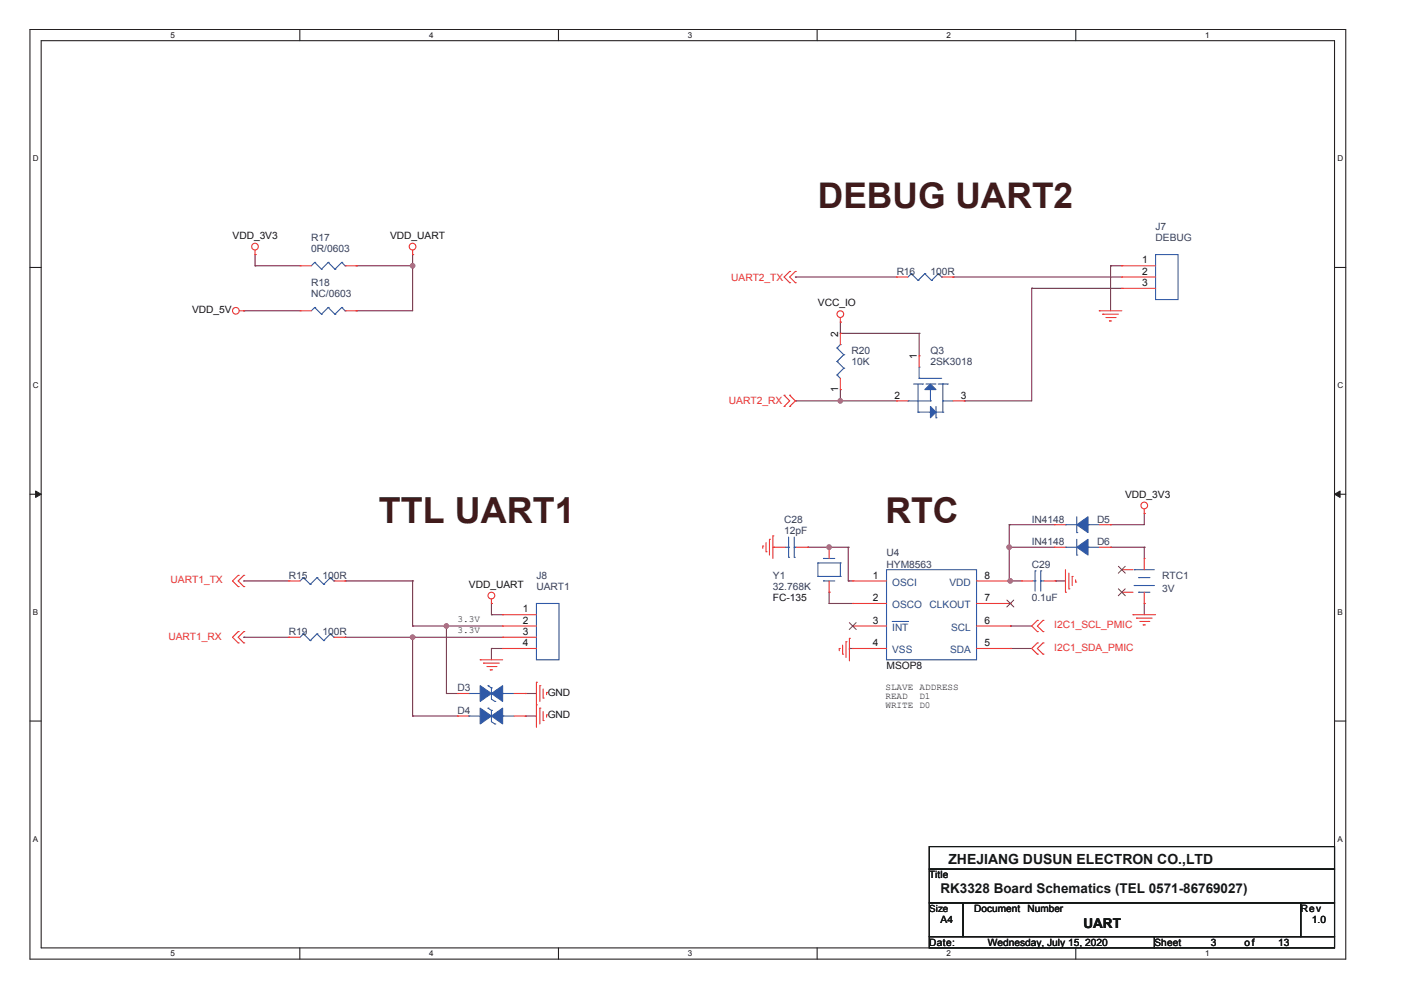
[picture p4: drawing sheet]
<svg xmlns="http://www.w3.org/2000/svg" width="297mm" height="210mm" viewBox="0 0 297 210" stroke-linecap="round" stroke-linejoin="round" font-family="sans-serif">
<path d="M6.4 6.2h278.9v197.2h-278.9zM8.7 8.6h274.2v192.4h-274.2z" fill="none" stroke="#231f20" stroke-width=".23"/>
<g fill="#fff">
<path d="M36.1 6.5h1v1.9h-1z"/>
<path d="M36.1 201.2h1v1.9h-1z"/>
</g>
<path d="M63.6 6.2v2.4M63.6 201v2.4" fill="none" stroke="#231f20" stroke-width=".23"/>
<g fill="#fff">
<path d="M91 6.5h.9v1.9h-.9z"/>
<path d="M91 201.2h.9v1.9h-.9z"/>
</g>
<path d="M118.4 6.2v2.4M118.4 201v2.4" fill="none" stroke="#231f20" stroke-width=".23"/>
<g fill="#fff">
<path d="M145.8 6.5h1v1.9h-1z"/>
<path d="M145.8 201.2h1v1.9h-1z"/>
</g>
<path d="M173.2 6.2v2.4M173.2 201v2.4" fill="none" stroke="#231f20" stroke-width=".23"/>
<g fill="#fff">
<path d="M200.7 6.5h.9v1.9h-.9z"/>
<path d="M200.7 201.2h.9v1.9h-.9z"/>
</g>
<path d="M228.1 6.2v2.4M228.1 201v2.4" fill="none" stroke="#231f20" stroke-width=".23"/>
<g fill="#fff">
<path d="M255.5 6.5h1v1.9h-1z"/>
<path d="M255.5 201.2h1v1.9h-1z"/>
<path d="M6.9 32.7h1.3v1.9h-1.3z"/>
<path d="M283.5 32.7h1.3v1.9h-1.3z"/>
<path d="M6.9 80.8h1.3v1.9h-1.3z"/>
<path d="M283.5 80.8h1.3v1.9h-1.3z"/>
</g>
<path d="M6.4 56.7h2.3M282.9 56.7h2.4" fill="none" stroke="#231f20" stroke-width=".23"/>
<g fill="#fff">
<path d="M6.9 128.8h1.2v1.9h-1.2z"/>
<path d="M283.5 128.8h1.2v1.9h-1.2z"/>
</g>
<path d="M6.4 104.8h2.3M282.9 104.8h2.4" fill="none" stroke="#231f20" stroke-width=".23"/>
<path d="M7.5 104.1l1.2 .7-1.2 .7z" fill="#231f20"/>
<path d="M7.5 104.1l1.2 .7-1.2 .7z" fill="none" stroke="#231f20" stroke-width=".21"/>
<path d="M282.9 104.8l1.2-.7v1.4z" fill="#231f20"/>
<path d="M282.9 104.8l1.2-.7v1.4z" fill="none" stroke="#231f20" stroke-width=".21"/>
<g fill="#fff">
<path d="M6.9 176.9h1.2v1.9h-1.2z"/>
<path d="M283.5 176.9h1.2v1.9h-1.2z"/>
</g>
<path d="M6.4 152.9h2.3M282.9 152.9h2.4" fill="none" stroke="#231f20" stroke-width=".23"/>
<g fill="none" stroke="#782b4b" stroke-width=".23">
<path d="M168.6 58.7h.1M168.6 58.7h21.5M202 58.7h.1M202 58.7h35.8M235.5 56.4h.1M235.5 56.4h2.3M235.5 56.4v9.5M178.2 70.7h.1M178.2 70.7h16.7M194.9 70.7h.1M194.9 70.7v4.7M218.7 61.1h.1"/>
<path d="M218.7 61.1h19.1M218.7 61.1v23.9h-14.3M168.6 85h.1M168.6 85h21.5M178.2 82.6h.1M178.2 85h.1M178.2 82.6v2.4M204.4 85h.1"/>
</g>
<circle cx="178.2" cy="85" r=".47" fill="#a75ea5"/>
<circle cx="178.2" cy="85" r=".47" fill="none" stroke="#a75ea5" stroke-width=".23"/>
<path d="M178.2 68.3h.1M178.2 68.3v2.4M171.3 116h.1M171.3 116h4.5M214 111.2h.1M214 111.2v4.8" fill="none" stroke="#782b4b" stroke-width=".23"/>
<circle cx="175.8" cy="116" r=".47" fill="#a75ea5"/>
<circle cx="175.8" cy="116" r=".47" fill="none" stroke="#a75ea5" stroke-width=".23"/>
<g fill="none" stroke="#782b4b" stroke-width=".23">
<path d="M179.8 116h.1M179.8 116v7.2M175.8 128h.1M175.8 125.6h.1M175.8 128h5M175.8 125.6v2.4M180.1 137.5h.1M180.1 137.5h.7M180.1 137.5v.2M214 123.2h.1M214 123.2h.2M214.2 137.5h.1"/>
<path d="M214.2 132.7h.1M214.2 137.5h4.5M214.2 132.7h4.5M223.8 123.2h.1M223.8 123.2h2.1"/>
</g>
<circle cx="214.2" cy="123.2" r=".47" fill="#a75ea5"/>
<circle cx="214.2" cy="123.2" r=".47" fill="none" stroke="#a75ea5" stroke-width=".23"/>
<g fill="none" stroke="#782b4b" stroke-width=".23">
<path d="M163.9 116h.1M163.9 116h.2M175.8 116h.1M175.8 116h4M214 111.2h.1M214 116h.1M214 116h9.5M214 111.2h9.5M235.5 116h.1M235.5 111.2h.1M235.5 116h7.1M235.5 111.2h7.1"/>
<path d="M179.8 123.2h.1M179.8 123.2h1M214.2 123.2h.1M214.2 123.2h2.4"/>
</g>
<circle cx="214" cy="116" r=".47" fill="#a75ea5"/>
<circle cx="214" cy="116" r=".47" fill="none" stroke="#a75ea5" stroke-width=".23"/>
<g fill="none" stroke="#782b4b" stroke-width=".23">
<path d="M214 116h.1M214 116v7.2M242.6 116h.1M242.6 108.9h.1M242.6 108.9v2.3M242.6 116v2.4M73.2 135.1h.1M73.2 135.1h14.3M87.5 135.1h.1M87.5 135.1v16.7M94.7 132.7h.1M94.7 132.7v14.3"/>
<path d="M94.7 132.7h11.9M104.2 137.5h.1M104.2 130.3h.1M104.2 128h.1M104.2 128v2.3M104.2 137.5v2.4M104.2 137.5h2.4M104.2 130.3h2.4M242.6 128h.1M242.6 128v2.3M87.5 151.8h.1M87.5 151.8h9.5"/>
<path d="M94.7 147h.1M94.7 147h2.3M111.4 151.8h.1M111.4 147h.1M111.4 151.8h2.3M111.4 147h2.3"/>
</g>
<circle cx="87.5" cy="135.1" r=".47" fill="#a75ea5"/>
<circle cx="87.5" cy="135.1" r=".47" fill="none" stroke="#a75ea5" stroke-width=".23"/>
<path d="M51.7 135.1h.1M51.7 123.2h.1M51.7 135.1h9.5M51.7 123.2h9.5M73.2 123.2h.1M73.2 123.2h14.3M87.5 123.2h.1M87.5 135.1h.1M87.5 132.7h.1M87.5 135.1h19.1M87.5 123.2v9.5M87.5 132.7h7.2" fill="none" stroke="#782b4b" stroke-width=".23"/>
<circle cx="94.6" cy="132.7" r=".47" fill="#a75ea5"/>
<circle cx="94.6" cy="132.7" r=".47" fill="none" stroke="#a75ea5" stroke-width=".23"/>
<path d="M54.1 56.4h.1M54.1 54h.1M54.1 56.4h9.5M54.1 54v2.4M75.5 56.4h.1M75.5 56.4h12" fill="none" stroke="#782b4b" stroke-width=".23"/>
<circle cx="87.5" cy="56.3" r=".47" fill="#a75ea5"/>
<circle cx="87.5" cy="56.3" r=".47" fill="none" stroke="#a75ea5" stroke-width=".23"/>
<path d="M87.5 54h.1M87.5 56.4h.1M87.5 54v11.9h-12M51.7 65.9h.1M51.7 65.9h11.9M75.5 65.9h.1" fill="none" stroke="#782b4b" stroke-width=".23"/>
<g fill="none" stroke="#ee3432" stroke-width=".23">
<path d="M54.1 54h.1M54.1 53v1M87.5 54h.1M87.5 53v1M167.4 59.9h.1M167.4 57.6h.1M167.4 57.6l-1.2 1.1 1.2 1.2M168.6 59.9h.1M168.6 57.6h.1M168.6 57.6l-1.2 1.1 1.2 1.2M50.7 65.9h1M51.7 65.9h.1"/>
<path d="M178.2 68.3h.1M178.2 67.3v1M233.1 65.9h.1M233.1 65.9h4.7M233.8 66.6h.1M233.8 66.6h3.3M234.5 67.3h1.9M235.2 68.1h.1M235.2 68.1h.5M236.4 67.3h.1M166.2 86.2h.1M166.2 83.8h.1"/>
<path d="M166.2 83.8l1.2 1.2-1.2 1.2M167.4 83.8h.1M167.4 86.2h.1M167.4 83.8l1.2 1.2-1.2 1.2M161.7 115.8h.1M161.7 115.8v.5M162.4 117h.1M162.4 115.1v1.9M163.1 114.4h.1M163.1 114.4v3.3M163.9 113.6h.1M163.9 113.6v4.8"/>
<path d="M242.6 108.9h.1M242.6 107.9v1M50.5 124.4h.1M50.5 122h.1M50.5 136.3h.1M50.5 133.9h.1M50.5 122l-1.2 1.2 1.2 1.2M50.5 133.9l-1.2 1.2 1.2 1.2M51.7 124.4h.1M51.7 122h.1M51.7 136.3h.1M51.7 133.9h.1"/>
<path d="M51.7 122l-1.2 1.2 1.2 1.2M51.7 133.9l-1.2 1.2 1.2 1.2M61.2 135.1h.1M61.2 135.1h2.4M70.8 135.1h2.4M73.2 135.1h.1M101.8 139.9h.1M101.8 139.9h4.8M104.2 128h.1M104.2 127v1M177.9 137.5h.1M177.9 137.5v.5"/>
<path d="M178.6 138.7h.1M178.6 136.8v1.9M179.4 136.1h.1M179.4 136.1v3.3M180.1 135.3h.1M180.1 135.3v4.8M219.9 136.3h.1M219.9 138.7h.1M219.9 131.5h.1M219.9 133.9h.1M219.9 136.3l-1.2 1.2 1.2 1.2M219.9 131.5l-1.2 1.2 1.2 1.2"/>
<path d="M221.1 138.7h.1M221.1 136.3h.1M221.1 133.9h.1M221.1 131.5h.1M221.1 136.3l-1.2 1.2 1.2 1.2M221.1 131.5l-1.2 1.2 1.2 1.2M225.9 125.6h.1M225.9 120.8v4.8M226.6 124.8h.1M226.6 121.5v3.3M227.3 122.2h.1M227.3 122.2v1.9"/>
<path d="M228.1 123.4h.1M228.1 122.9v.5M240.2 130.3h.1M240.2 130.3h4.8M240.9 131.1h.1M240.9 131.1h3.4M241.7 131.8h1.9M242.4 132.5h.1M242.4 132.5h.5M243.6 131.8h.1M102.5 140.6h.1M102.5 140.6h3.4"/>
<path d="M103.2 141.3h1.9M103.9 142h.1M103.9 142h.5M105.1 141.3h.1M113.7 149.4h.1M113.7 144.7h.1M113.7 144.7v9.5M114.5 150.1h.1M114.5 145.4h.1M114.5 145.4v3.3M114.5 150.1v3.4M115.2 152.8h.1"/>
<path d="M115.2 148h.1M115.2 146.1v1.9M115.2 150.9v1.9M115.9 151.6h.1M115.9 146.8h.1M115.9 146.8v.5M115.9 151.6v.5"/>
<circle cx="54.1" cy="52.3" r=".71"/>
<circle cx="87.5" cy="52.3" r=".71"/>
<circle cx="50" cy="65.9" r=".71"/>
<circle cx="178.2" cy="66.6" r=".71"/>
<circle cx="242.6" cy="107.2" r=".71"/>
<circle cx="104.2" cy="126.3" r=".71"/>
</g>
<path d="M197 179.5h85.9v4.8h-85.9zM197 184.3h85.9v7.1h-85.9zM197 191.4h7.2v7.2h-7.2zM197 198.6h47.8v2.4h-47.8zM204.2 191.4h71.6v7.2h-71.6zM244.8 198.6h38.1v2.4h-38.1zM275.8 191.4h7.1v7.2h-7.1z" fill="none" stroke="#131716" stroke-width=".23"/>
<g fill="none" stroke="#2f59a7" stroke-width=".23">
<path d="M225.9 116h.1M225.9 116h2.4M228.3 117.7h.1M228.3 114.4v3.3M230.7 116h.1M230.7 116h2.4M64.3 134.4h.1M64.3 134.4l-.7 .7M64.3 134.4l1.5 1.4M65.8 135.8h.1M67.2 134.4h.1M67.2 134.4l-1.4 1.4"/>
<path d="M67.2 134.4l1.4 1.4M68.6 135.8h.1M70.1 134.4h.1M70.1 134.4l-1.5 1.4M70.1 134.4l.7 .7M70.8 135.1h.1"/>
</g>
<path d="M228.3 116l2.4-1.6v3.3z" fill-rule="evenodd" fill="#2f59a7"/>
<g fill="none" stroke="#2f59a7" stroke-width=".23">
<path d="M177.5 79.5h.1M177.5 76.6h.1M177.5 73.8h.1M177.5 79.5l.7 .7M177.5 76.6l1.4 1.5M177.5 73.8l1.4 1.4M178.2 73.1h.1M178.2 73.1l-.7 .7M178.9 78.1h.1M178.9 75.2h.1M178.9 78.1l-1.4 1.4M178.9 75.2l-1.4 1.4"/>
<path d="M228.3 116l2.4-1.6v3.3zM99.4 147h.1M99.4 147h2.4M104.2 145.9h.1M104.2 145.9v2.3M106.6 147h.1M106.6 147h2.4"/>
</g>
<path d="M178.2 70.7h.1M178.2 70.7v2.4M178.2 82.6h.1M178.2 80.2v2.4M223.5 116h.1M223.5 116h2.4M233.1 116h2.4M235.5 116h.1" fill="none" stroke="#ee3432" stroke-width=".23"/>
<path d="M104.2 147l2.4-1.6v3.3z" fill-rule="evenodd" fill="#2f59a7"/>
<path d="M103.5 145.4h.1M103.5 145.4l.7 .5M104.2 147l2.4-1.6v3.3zM104.2 148.2l.7 .5M104.9 148.7h.1" fill="none" stroke="#2f59a7" stroke-width=".23"/>
<path d="M101.8 145.4l2.4 1.6-2.4 1.7z" fill-rule="evenodd" fill="#2f59a7"/>
<g fill="none" stroke="#2f59a7" stroke-width=".23">
<path d="M66.7 55.6h.1M66.7 55.6l-.7 .8M66.7 55.6l1.5 1.5M68.2 57.1h.1M69.6 55.6h.1M69.6 55.6l-1.4 1.5M69.6 55.6l1.4 1.5M71 57.1h.1M72.5 55.6h.1M72.5 55.6l-1.5 1.5M72.5 55.6l.7 .8M73.2 56.4h.1"/>
<path d="M245 54h4.8v9.5h-4.8zM66.7 65.2h.1M66.7 65.2l-.7 .7M66.7 65.2l1.5 1.4M68.2 66.6h.1M69.6 65.2h.1M69.6 65.2l-1.4 1.4M69.6 65.2l1.4 1.4M71 66.6h.1M72.5 65.2h.1M72.5 65.2l-1.5 1.4M72.5 65.2l.7 .7"/>
<path d="M73.2 65.9h.1M173.4 119.4h.1M173.4 119.4h4.8M173.4 119.4v2.8M174.6 118.4h.1M174.6 118.4h2.4M178.2 119.4h.1M178.2 119.4v2.8M225.9 111.2h.1M225.9 111.2h2.4M228.3 112.9h.1M228.3 109.6v3.3"/>
<path d="M230.7 111.2h.1M230.7 111.2h2.4M113.7 128h4.8v11.9h-4.8zM173.4 122.2h.1M173.4 122.2h4.8M174.6 123.2h.1M174.6 123.2h2.4M178.2 122.2h.1M101.8 145.4l2.4 1.6-2.4 1.7z"/>
</g>
<g fill="none" stroke="#ee3432" stroke-width=".23">
<path d="M63.6 56.4h.1M63.6 56.4h2.4M73.2 56.4h2.3M75.5 56.4h.1M237.8 56.4h.1M237.8 58.7h.1M237.8 56.4h7.2M237.8 58.7h7.2M63.6 65.9h.1M63.6 65.9h2.4M73.2 65.9h2.3M75.5 65.9h.1"/>
<path d="M237.8 61.1h.1M237.8 61.1h7.2M175.8 116h.1M175.8 116v2.4M106.6 130.3h.1M106.6 132.7h.1M106.6 135.1h.1M106.6 137.5h.1M106.6 130.3h7.1M106.6 132.7h7.1M106.6 135.1h7.1M106.6 137.5h7.1"/>
<path d="M175.8 125.6h.1M175.8 123.2v2.4M97 147h.1M97 147h2.4M109 147h2.4M111.4 147h.1"/>
</g>
<path d="M228.3 111.2l2.4-1.6v3.3z" fill-rule="evenodd" fill="#2f59a7"/>
<g fill="none" stroke="#2f59a7" stroke-width=".23">
<path d="M193.2 58h.1M193.2 58l-.7 .7M193.2 58l1.4 1.5M194.6 59.5h.1M196.1 58h.1M196.1 58l-1.5 1.5M196.1 58l1.4 1.5M197.5 59.5h.1M198.9 58h.1M198.9 58l-1.4 1.5M198.9 58l.8 .7M199.7 58.7h.1"/>
<path d="M166.5 116h.7M167.2 118.2h.1M167.2 116h.1M167.2 113.9v4.3M168.4 116h.1M168.4 118.2h.1M168.4 116h.5M168.4 113.9v4.3M228.3 111.2l2.4-1.6v3.3zM64.3 122.5h.1M64.3 122.5l-.7 .7M64.3 122.5l1.5 1.4"/>
<path d="M65.8 123.9h.1M67.2 122.5h.1M67.2 122.5l-1.4 1.4M67.2 122.5l1.4 1.4M68.6 123.9h.1M70.1 122.5h.1M70.1 122.5l-1.5 1.4M70.1 122.5l.7 .7M70.8 123.2h.1"/>
</g>
<g fill="none" stroke="#ee3432" stroke-width=".23">
<path d="M190.1 58.7h.1M190.1 58.7h2.4M199.7 58.7h2.3M202 58.7h.1M164.1 116h.1M164.1 116h2.4M168.9 116h2.4M171.3 116h.1M223.5 111.2h.1M223.5 111.2h2.4M233.1 111.2h2.4M235.5 111.2h.1"/>
<path d="M61.2 123.2h.1M61.2 123.2h2.4M70.8 123.2h2.4M73.2 123.2h.1"/>
</g>
<path d="M196.1 82.6l1.2-1.2 1.2 1.2z" fill="#2f59a7"/>
<path d="M196.1 82.6l1.2-1.2 1.2 1.2z" fill="none" stroke="#2f59a7" stroke-width=".23"/>
<path d="M197.3 86.2l1.2 1.2-1.2 1.2z" fill="#2f59a7"/>
<g fill="none" stroke="#2f59a7" stroke-width=".23">
<path d="M194.9 77.8h.1M194.9 77.8v2.4M192.5 85h.1M192.5 85h4.8M193.7 81.4h1.9M194.6 87.4h.1M194.6 81.4v6M194.6 87.4h2.7M194.9 80.2h.1M194.9 80.2h4.8M195.6 81.4h.1M196.3 81.4h1.9"/>
<path d="M197.3 86.2l1.2 1.2-1.2 1.2zM197.3 87.4h.1M197.3 85h.1M197.3 82.6v2.4M198.2 81.4h.1M198.5 88.6h.1M198.5 86.2v2.4M198.5 87.4h1.4M198.9 81.4h2M199.9 87.4h.1M199.9 81.4h.1M199.9 85h.1"/>
<path d="M199.9 81.4v6M199.9 85h2.1M200.9 81.4h.1M188 120.8h19v19.1h-19zM219 123.2h.5M219.5 123.2h.1M219.5 121h.1M219.5 121v4.3M220.7 121h.1M220.7 123.2h.1M220.7 123.2h.7M220.7 121v4.3"/>
<path d="M99.4 151.8h.1M99.4 151.8h2.4M104.2 150.6h.1M104.2 150.6v2.4M106.6 151.8h.1M106.6 151.8h2.4"/>
</g>
<g fill="none" stroke="#ee3432" stroke-width=".23">
<path d="M194.9 75.4h.1M194.9 75.4v2.4M190.1 85h.1M190.1 85h2.4M202 85h2.4M204.4 85h.1M180.8 123.2h.1M180.8 128h.1M180.8 132.7h.1M180.8 137.5h.1M180.8 123.2h7.2M180.8 128h7.2"/>
<path d="M180.8 132.7h7.2M180.8 137.5h7.2M207 123.2h7.2M207 128h7.2M207 132.7h7.2M207 137.5h7.2M214.2 137.5h.1M214.2 132.7h.1M214.2 128h.1M214.2 123.2h.1M216.6 123.2h.1M216.6 123.2h2.4"/>
<path d="M221.4 123.2h2.4M223.8 123.2h.1"/>
</g>
<path d="M180.1 132l1.4 1.5M181.5 132l-1.4 1.5M213.5 127.2l1.4 1.5M214.9 127.2l-1.4 1.5" fill="none" stroke="#784830" stroke-width=".21"/>
<path d="M189.2 131.8h3.5" fill="none" stroke="#2a4d82" stroke-width=".21"/>
<path d="M104.2 151.8l2.4-1.7v3.4z" fill-rule="evenodd" fill="#2f59a7"/>
<path d="M103.5 150.1h.1M103.5 150.1l.7 .5M104.2 151.8l2.4-1.7v3.4zM104.2 153l.7 .5M104.9 153.5h.1" fill="none" stroke="#2f59a7" stroke-width=".23"/>
<path d="M101.8 150.1l2.4 1.7-2.4 1.7z" fill-rule="evenodd" fill="#2f59a7"/>
<path d="M240.5 120.8h.1M240.5 124.1h.1M240.5 120.8h4.3M240.5 124.1h4.3M241.4 125.6h.1M241.4 122.5h.1M241.4 125.6h2.4M241.4 122.5h2.4M101.8 150.1l2.4 1.7-2.4 1.7z" fill="none" stroke="#2f59a7" stroke-width=".23"/>
<path d="M242.6 118.4h.1M242.6 118.4v2.4M237.8 125.6h.1M237.8 120.8h.1M237.8 125.6h2.4M237.8 120.8h2.4M242.6 128h.1M242.6 125.6v2.4M97 151.8h.1M97 151.8h2.4M109 151.8h2.4M111.4 151.8h.1" fill="none" stroke="#ee3432" stroke-width=".23"/>
<path d="M237.1 124.8l1.5 1.5M237.1 120.1l1.5 1.4M238.6 124.8l-1.5 1.5M238.6 120.1l-1.5 1.4" fill="none" stroke="#784830" stroke-width=".21"/>
<circle cx="178.2" cy="85" r=".47" fill="#a75ea5"/>
<circle cx="178.2" cy="85" r=".47" fill="none" stroke="#a75ea5" stroke-width=".23"/>
<circle cx="175.8" cy="116" r=".47" fill="#a75ea5"/>
<circle cx="175.8" cy="116" r=".47" fill="none" stroke="#a75ea5" stroke-width=".23"/>
<circle cx="214.2" cy="123.2" r=".47" fill="#a75ea5"/>
<circle cx="214.2" cy="123.2" r=".47" fill="none" stroke="#a75ea5" stroke-width=".23"/>
<circle cx="214" cy="116" r=".47" fill="#a75ea5"/>
<circle cx="214" cy="116" r=".47" fill="none" stroke="#a75ea5" stroke-width=".23"/>
<circle cx="87.5" cy="135.1" r=".47" fill="#a75ea5"/>
<circle cx="87.5" cy="135.1" r=".47" fill="none" stroke="#a75ea5" stroke-width=".23"/>
<circle cx="94.6" cy="132.7" r=".47" fill="#a75ea5"/>
<circle cx="94.6" cy="132.7" r=".47" fill="none" stroke="#a75ea5" stroke-width=".23"/>
<circle cx="87.5" cy="56.3" r=".47" fill="#a75ea5"/>
<circle cx="87.5" cy="56.3" r=".47" fill="none" stroke="#a75ea5" stroke-width=".23"/>
<text font-size="7.6" fill="#401b1b" x="80.3" y="111">TTL UART1</text>
<g font-size="7.5" fill="#401b1b">
<text x="173.4" y="44.1">DEBUG UART2</text>
<text x="187.7" y="110.9">RTC</text>
</g>
<text font-size="3" fill="#131716" x="201.1" y="183.3">ZHEJIANG DUSUN ELECTRON CO.,LTD</text>
<g font-size="2.9" fill="#131716">
<text x="199.4" y="189.3">RK3328 Board Schematics (TEL 0571-86769027)</text>
<text x="229.7" y="196.7">UART</text>
</g>
<g font-size="2.2" fill="#131716">
<text x="242.1" y="55.9">1</text>
<text x="242.1" y="58.2">2</text>
<text x="242.1" y="60.6">3</text>
<text x="177.7" y="71.4" transform="rotate(-90 177.7 71.4)">2</text>
<text x="194.4" y="76.2" transform="rotate(-90 194.4 76.2)">1</text>
<text x="177.7" y="83.1" transform="rotate(-90 177.7 83.1)">1</text>
<text x="189.6" y="84.5">2</text>
<text x="203.7" y="84.5">3</text>
<text x="185.1" y="122.7">1</text>
<text x="208.7" y="122.7">8</text>
<text x="110.9" y="129.8">1</text>
<text x="185.1" y="127.5">2</text>
<text x="208.7" y="127.5">7</text>
<text x="110.9" y="132.2">2</text>
<text x="110.9" y="134.6">3</text>
<text x="110.9" y="137">4</text>
<text x="185.1" y="132.2">3</text>
<text x="185.1" y="137">4</text>
<text x="208.7" y="137">5</text>
<text x="208.7" y="132.2">6</text>
</g>
<g font-size="2.2" fill="#2a4d82">
<text x="189.2" y="124.1">OSCI</text>
<text x="201.3" y="124.1">VDD</text>
<text x="189.2" y="128.9">OSCO</text>
<text x="197.1" y="128.9">CLKOUT</text>
<text x="189.2" y="133.7">INT</text>
<text x="201.7" y="133.7">SCL</text>
<text x="189.2" y="138.5">VSS</text>
<text x="201.4" y="138.5">SDA</text>
</g>
<g font-size="2.1" fill="#131716">
<text x="49.3" y="50.6">VDD_3V3</text>
<text x="82.7" y="50.6">VDD_UART</text>
<text x="173.4" y="65">VCC_IO</text>
<text x="40.7" y="66.4">VDD_5V</text>
<text x="238.5" y="105.5">VDD_3V3</text>
<text x="99.4" y="124.6">VDD_UART</text>
<text x="163.9" y="127.5">FC-135</text>
<text x="188" y="141.8">MSOP8</text>
<text x="116.1" y="147.5">GND</text>
<text x="116.1" y="152.3">GND</text>
<text x="197" y="186.2">Title</text>
<text x="197" y="193.3">Size</text>
<text x="199.4" y="195.7">A4</text>
<text x="206.6" y="193.4">Document</text>
<text x="217.9" y="193.4">Number</text>
<text x="275.8" y="193.4">Rev</text>
<text x="278.2" y="195.7">1.0</text>
<text x="197" y="200.5">Date:</text>
<text x="209.4" y="200.5">Wednesday, July 15, 2020</text>
<text x="244.8" y="200.5">Sheet</text>
<text x="256.7" y="200.5">3</text>
<text x="263.9" y="200.5">of</text>
<text x="271" y="200.5">13</text>
</g>
<g font-size="2.1" fill="#383964">
<text x="66" y="51.1">R17</text>
<text x="66" y="53.5">0R/0603</text>
<text x="245" y="48.7">J7</text>
<text x="245" y="51.1">DEBUG</text>
<text x="190.1" y="58.3">R16</text>
<text x="197.3" y="58.3">100R</text>
<text x="66" y="60.7">R18</text>
<text x="66" y="63.1">NC/0603</text>
<text x="180.6" y="75">R20</text>
<text x="180.6" y="77.4">10K</text>
<text x="197.3" y="75">Q3</text>
<text x="197.3" y="77.4">2SK3018</text>
<text x="166.2" y="110.8">C28</text>
<text x="166.2" y="113.2">12pF</text>
<text x="218.7" y="110.8">IN4148</text>
<text x="232.6" y="110.8">D5</text>
<text x="188" y="118">U4</text>
<text x="218.7" y="115.6">IN4148</text>
<text x="232.6" y="115.6">D6</text>
<text x="61.2" y="122.7">R15</text>
<text x="68.4" y="122.7">100R</text>
<text x="113.7" y="122.7">J8</text>
<text x="113.7" y="125.1">UART1</text>
<text x="163.9" y="122.7">Y1</text>
<text x="163.9" y="125.1">32.768K</text>
<text x="188" y="120.3">HYM8563</text>
<text x="218.7" y="120.3">C29</text>
<text x="246.4" y="122.7">RTC1</text>
<text x="246.4" y="125.6">3V</text>
<text x="218.7" y="127.5">0.1uF</text>
<text x="61.2" y="134.7">R19</text>
<text x="68.4" y="134.7">100R</text>
<text x="97" y="146.6">D3</text>
<text x="97" y="151.4">D4</text>
</g>
<g font-size="2.1" fill="#ee3432">
<text x="155" y="59.5">UART2_TX</text>
<text x="154.6" y="85.7">UART2_RX</text>
<text x="36.2" y="123.7">UART1_TX</text>
<text x="35.7" y="135.6">UART1_RX</text>
<text x="223.5" y="138">I2C1_SDA_PMIC</text>
<text x="223.5" y="133.2">I2C1_SCL_PMIC</text>
</g>
<g font-size="2" fill="#131716">
<text x="97" y="131.9">3.3V</text>
<text x="97" y="134.3">3.3V</text>
<text x="187.7" y="146.2">SLAVE ADDRESS</text>
<text x="187.7" y="148.2">READ</text>
<text x="194.9" y="148.2">D1</text>
<text x="187.7" y="150.2">WRITE D0</text>
</g>
<g font-size="1.7" fill="#131716">
<text x="36.1" y="8">5</text>
<text x="91" y="8">4</text>
<text x="145.8" y="8">3</text>
<text x="200.7" y="8">2</text>
<text x="255.5" y="8">1</text>
<text x="6.9" y="34.2">D</text>
<text x="283.5" y="34.2">D</text>
<text x="6.9" y="82.3">C</text>
<text x="283.5" y="82.3">C</text>
<text x="6.9" y="130.4">B</text>
<text x="283.5" y="130.4">B</text>
<text x="6.9" y="178.5">A</text>
<text x="283.5" y="178.5">A</text>
<text x="36.1" y="202.8">5</text>
<text x="91" y="202.8">4</text>
<text x="145.8" y="202.8">3</text>
<text x="200.7" y="202.8">2</text>
<text x="255.5" y="202.8">1</text>
</g>
</svg>
